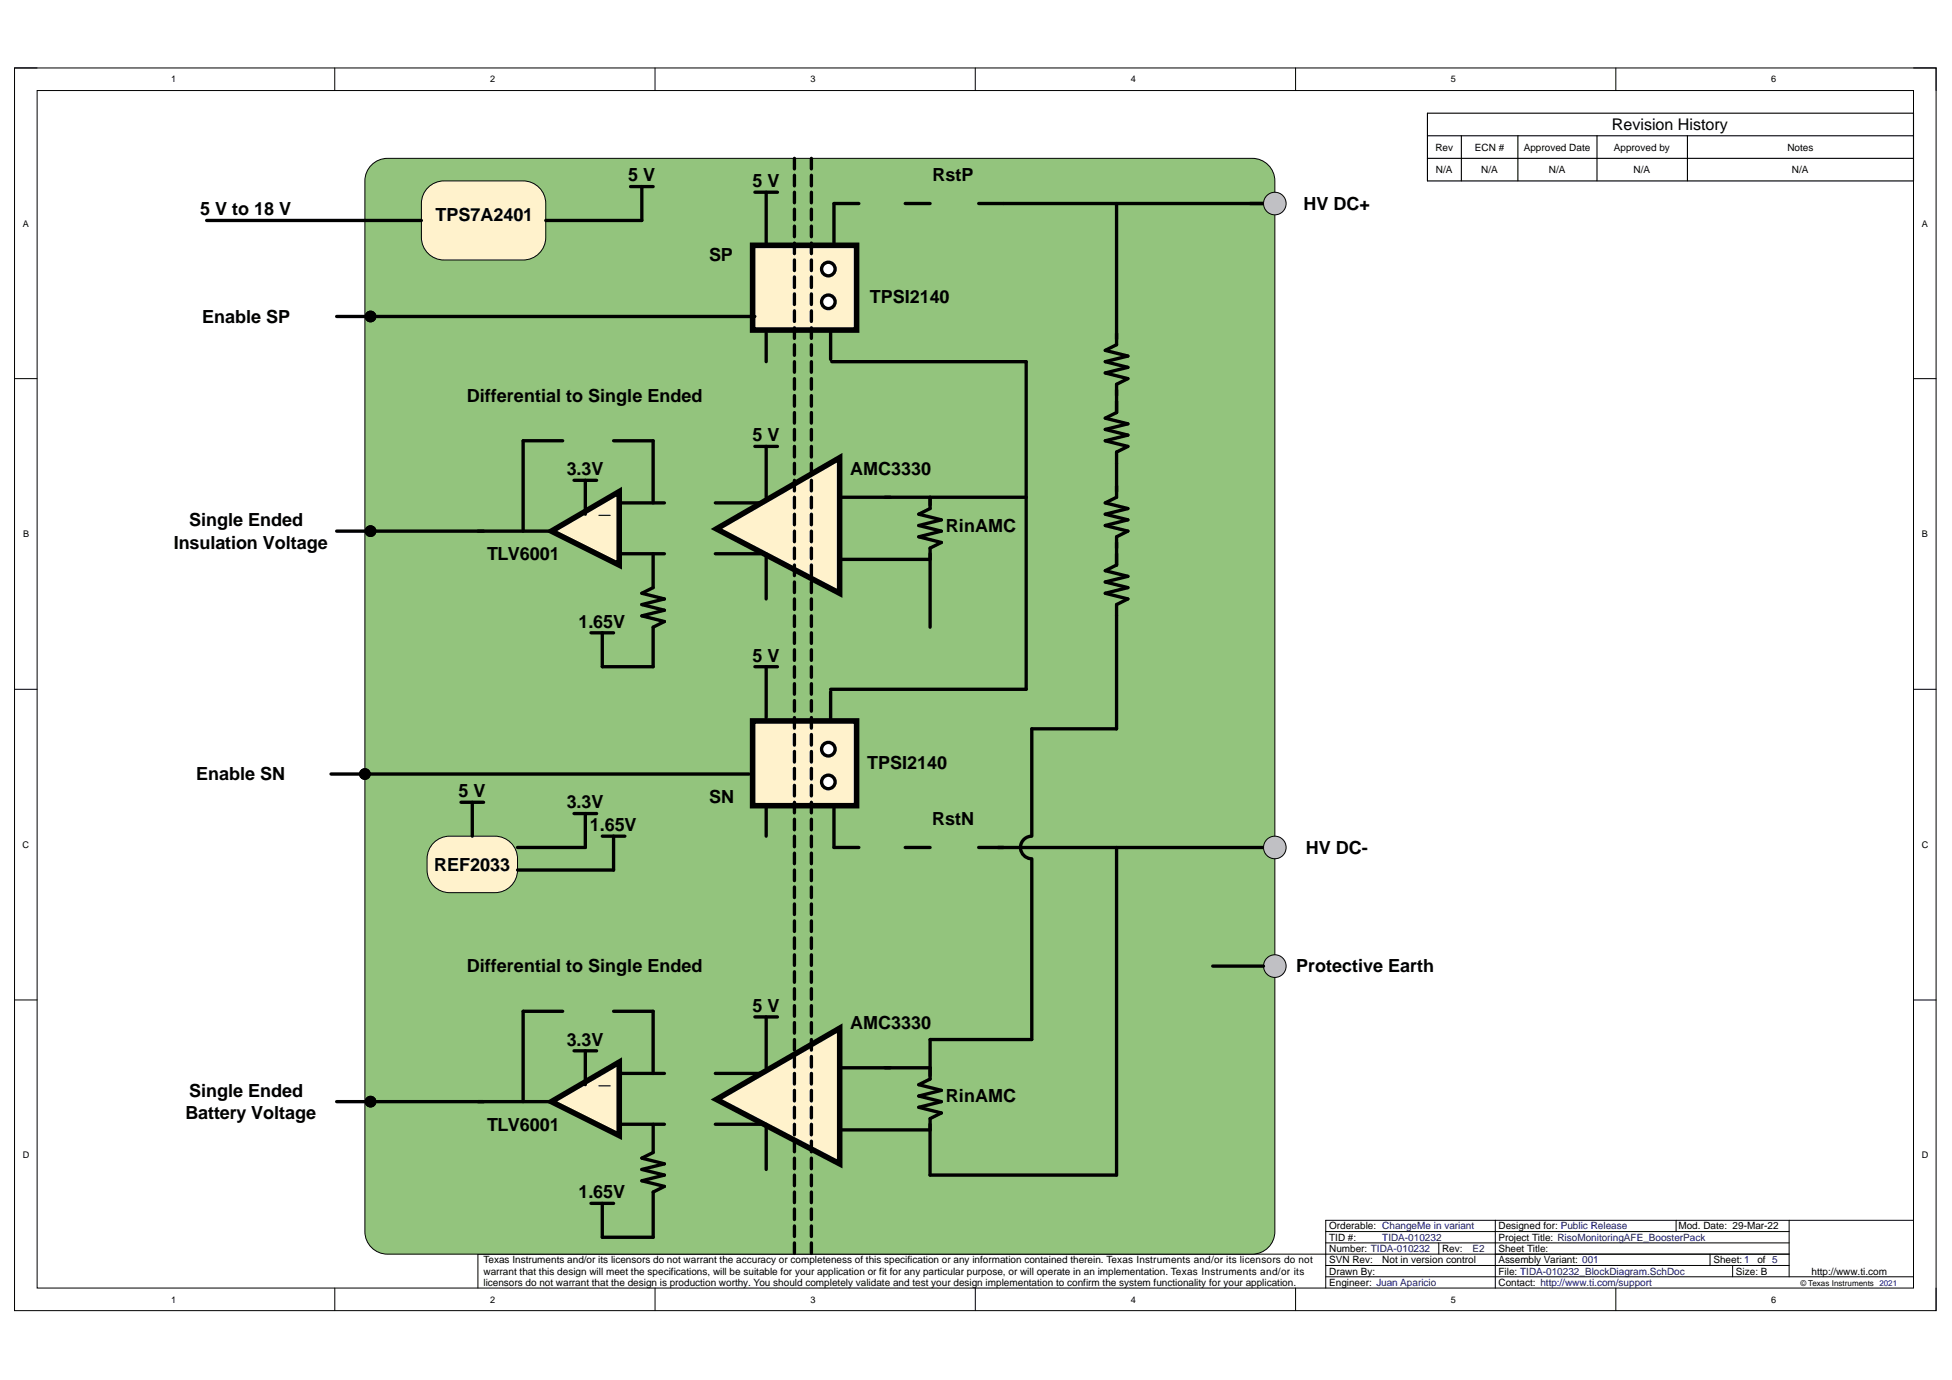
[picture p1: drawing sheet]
<svg xmlns="http://www.w3.org/2000/svg" width="297mm" height="210mm" viewBox="0 0 297 210" stroke-linecap="round" stroke-linejoin="round" font-family="sans-serif">
<path d="M2.2 10.3h292.4v189.1h-292.4z" fill="none" stroke="#000" stroke-width=".15"/>
<path d="M5.6 13.8h285.6v182.1h-285.6z" fill-rule="evenodd" fill="#fff"/>
<g fill="none" stroke="#000" stroke-width=".15">
<path d="M2.2 10.3h3.4M5.6 13.8h285.6v182.1h-285.6zM50.9 10.3v3.5M99.7 10.3v3.5M148.4 10.3v3.5M197.1 10.3v3.5M245.9 10.3v3.5M291.2 10.3h3.4v3.5M2.2 57.6h3.4M291.2 57.6h3.4M2.2 104.8h3.4M291.2 104.8h3.4"/>
<path d="M2.2 152.1h3.4M291.2 152.1h3.4M50.9 195.9v3.5M99.7 195.9v3.5M148.4 195.9v3.5M197.1 195.9v3.5M201.7 194.2h89.5M201.7 192.5h70.6M201.7 189h70.6M201.7 187.3h70.6M218.9 189v1.8M227.5 185.6v10.3"/>
<path d="M245.9 195.9v3.5M255.1 185.6v1.7M260.2 190.8v1.7M263.7 192.5v1.7M272.3 190.8h-199.6v5.1M272.3 185.6v8.6M291.2 185.6h-89.5v10.3M294.6 195.9v3.5"/>
</g>
<path d="M217.2 17.2h74v10.3h-74zM217.2 20.7h74M217.2 24.1h74M222.4 20.7v6.8M231 20.7v6.8M243 20.7v6.8M256.8 20.7v6.8" fill="none" stroke="#000" stroke-width=".17"/>
<path d="M56.5 25.1a3.4 3.4 0 0 1 2.5-1h131.6a3.4 3.4 0 0 1 3.4 3.4v159.8a3.4 3.4 0 0 1-3.4 3.5h-131.6a3.4 3.4 0 0 1-3.5-3.5v-159.8a3.4 3.4 0 0 1 1-2.4z" fill="#93c47d"/>
<path d="M56.5 25.1a3.4 3.4 0 0 1 2.5-1h131.6a3.4 3.4 0 0 1 3.4 3.4v159.8a3.4 3.4 0 0 1-3.4 3.5h-131.6a3.4 3.4 0 0 1-3.5-3.5v-159.8a3.4 3.4 0 0 1 1-2.4z" fill="none" stroke="#000" stroke-width=".15"/>
<path d="M83.9 80.8l10.3-6v11.1z" fill="#fff2cc"/>
<path d="M83.9 80.8l10.3-6v11.1z" fill="none" stroke="#000" stroke-width=".85"/>
<path d="M65.1 28.5a3.4 3.4 0 0 1 2.5-1h12a3.4 3.4 0 0 1 3.4 3.5v5.1a3.4 3.4 0 0 1-3.4 3.4h-12a3.4 3.4 0 0 1-3.5-3.4v-5.1a3.4 3.4 0 0 1 1-2.5z" fill="#fff2cc"/>
<path d="M65.1 28.5a3.4 3.4 0 0 1 2.5-1h12a3.4 3.4 0 0 1 3.4 3.5v5.1a3.4 3.4 0 0 1-3.4 3.4h-12a3.4 3.4 0 0 1-3.5-3.4v-5.1a3.4 3.4 0 0 1 1-2.5z" fill="none" stroke="#000" stroke-width=".15"/>
<path d="M66 128.2a3.4 3.4 0 0 1 2.4-1h6.9a3.4 3.4 0 0 1 3.5 3.4 5.1 5.1 0 0 1-.6 3.7 3.4 3.4 0 0 1-2.9 1.5h-6.9a3.4 3.4 0 0 1-3.4-3.5 5.1 5.1 0 0 1 .6-3.6z" fill="#fff2cc"/>
<path d="M66 128.2a3.4 3.4 0 0 1 2.4-1h6.9a3.4 3.4 0 0 1 3.5 3.4 5.1 5.1 0 0 1-.6 3.7 3.4 3.4 0 0 1-2.9 1.5h-6.9a3.4 3.4 0 0 1-3.4-3.5 5.1 5.1 0 0 1 .6-3.6z" fill="none" stroke="#000" stroke-width=".15"/>
<path d="M31.4 33.5h32.7M123.5 75.6h12" fill="none" stroke="#000" stroke-width=".51"/>
<path d="M109 80.4l18.8-10.8v20.6z" fill="#fff2cc"/>
<g fill="none" stroke="#000" stroke-width=".85">
<path d="M109 80.4l18.8-10.8v20.6z"/>
<circle cx="56.4" cy="80.8" r=".47"/>
</g>
<path d="M130.7 31h-3.8v6M137.7 31h3.8M148.9 31h45.1M156.2 55v49.8M134.7 75.6h21.5M141.5 75.6v1.2M51.2 80.8h22.4M127.8 85.1h13.7M141.5 84.2v11.2" fill="none" stroke="#000" stroke-width=".51"/>
<circle cx="194" cy="31" r="1.72" fill="#c0c0c0"/>
<circle cx="194" cy="31" r="1.72" fill="none" stroke="#000" stroke-width=".15"/>
<path d="M169.9 31v20.6M126.4 50.5v4.2M126.6 55h29.6M72.7 80.8h11.2" fill="none" stroke="#000" stroke-width=".51"/>
<path d="M91.1 78.4h1.8" fill="none" stroke="#000" stroke-width=".17"/>
<path d="M114.5 37.3h15.9v12.9h-15.9z" fill-rule="evenodd" fill="#fff2cc"/>
<path d="M114.5 37.3h15.9v12.9h-15.9z" fill="none" stroke="#000" stroke-width=".85"/>
<circle cx="126.1" cy="45.9" r="1.03" fill="#fff"/>
<circle cx="126.1" cy="45.9" r="1.03" fill="none" stroke="#000" stroke-width=".51"/>
<circle cx="126.1" cy="40.9" r="1.03" fill="#c0c0c0"/>
<circle cx="126.1" cy="40.9" r="1.03" fill="none" stroke="#000" stroke-width=".15"/>
<circle cx="126.1" cy="40.9" r="1.03" fill="#fff"/>
<g fill="none" stroke="#000" stroke-width=".51">
<path d="M126.4 104.8h29.8M126.9 122.9v6h3.8M137.7 128.9h3.8M148.9 128.9h45.1"/>
<circle cx="126.1" cy="40.9" r="1.03"/>
</g>
<circle cx="194" cy="128.9" r="1.72" fill="#c0c0c0"/>
<circle cx="194" cy="128.9" r="1.72" fill="none" stroke="#000" stroke-width=".15"/>
<path d="M126.4 105.2v4.1" fill="none" stroke="#000" stroke-width=".51"/>
<path d="M114.5 109.7h15.9v12.8h-15.9z" fill-rule="evenodd" fill="#fff2cc"/>
<path d="M114.5 109.7h15.9v12.8h-15.9z" fill="none" stroke="#000" stroke-width=".85"/>
<circle cx="126.1" cy="114" r="1.03" fill="#fff"/>
<circle cx="126.1" cy="114" r="1.03" fill="none" stroke="#000" stroke-width=".51"/>
<circle cx="126.1" cy="118.9" r="1.03" fill="#c0c0c0"/>
<circle cx="126.1" cy="118.9" r="1.03" fill="none" stroke="#000" stroke-width=".15"/>
<circle cx="126.1" cy="118.9" r="1.03" fill="#fff"/>
<g fill="none" stroke="#000" stroke-width=".51">
<path d="M96 28.4h3.4M97.7 28.4v5.1h-14.6M114.9 29.2h3.4M116.6 29.2v7.8M116.6 50.7v4.3M114.9 67.9h3.4M116.6 67.9v7.7M116.6 84.2v6.9M114.9 101.4h3.4M116.6 101.4v7.7M116.6 122.9v4.3"/>
<circle cx="126.1" cy="118.9" r="1.03"/>
</g>
<path d="M83.9 167.6l10.3-6v11.1z" fill="#fff2cc"/>
<path d="M83.9 167.6l10.3-6v11.1z" fill="none" stroke="#000" stroke-width=".85"/>
<path d="M94.2 163.3h6.9M123.5 162.4h12" fill="none" stroke="#000" stroke-width=".51"/>
<path d="M109 167.2l18.8-10.8v20.6z" fill="#fff2cc"/>
<g fill="none" stroke="#000" stroke-width=".85">
<path d="M109 167.2l18.8-10.8v20.6z"/>
<circle cx="56.4" cy="48.1" r=".47"/>
<circle cx="55.5" cy="117.7" r=".47"/>
<circle cx="55.5" cy="117.7" r=".46"/>
<circle cx="56.4" cy="167.6" r=".47"/>
</g>
<g fill="none" stroke="#000" stroke-width=".51">
<path d="M51.2 48.1h63.7M169.9 59.3v3.4M85.6 67h-6v13.8M87.4 73.1h3.4M89.1 73.1v5.1M93.4 67h6v9.5M94.2 76.5h6.9M108.9 76.5h6.8M169.9 70.5v4.3M89.9 96.3h3.5M94.2 84.2h6.9M99.4 84.2v5.2"/>
<path d="M99.4 95.4v6h-7.7v-5.1M108.9 84.2h6.8M169.9 82.5v3.4M169.9 93.7v17.2h-12.9v16.3M50.4 117.7h63.6M70.2 122h3.4M71.9 122v5.2M87.4 123.7h3.4M89.1 123.7v5.2h-10.3M91.7 127.2h3.4M93.4 127.2v5.1h-14.6M156.8 127.2a1.72 1.72 0 0 0-1.5 1.7 1.72 1.72 0 0 0 1.5 1.7"/>
<path d="M157 130.6v27.5h-15.5v5.5M169.9 128.9v49.8h-28.4v-7.7M85.6 153.8h-6v13.8M87.4 159.8h3.4M89.1 159.8v5.2M93.4 153.8h6v9.5M114.9 154.7h3.4M116.6 154.7v7.7M51.2 167.6h32.7M94.2 171h6.9M99.4 171v4.3M108.9 163.3h6.8"/>
<path d="M108.9 171h6.8M116.6 171v6.9M127.8 171.9h13.7M134.7 162.4h6.8M89.9 183h3.5M99.4 181.3v6.9h-7.7v-5.2"/>
</g>
<path d="M91.1 165.2h1.8" fill="none" stroke="#000" stroke-width=".17"/>
<circle cx="194" cy="146.9" r="1.72" fill="#c0c0c0"/>
<circle cx="194" cy="146.9" r="1.72" fill="none" stroke="#000" stroke-width=".15"/>
<g fill="none" stroke="#000" stroke-width=".51">
<path d="M120.9 24.1v1.6M120.9 26.7v1.6M120.9 29.2v1.6M120.9 31.8v1.6M120.9 34.4v1.6M120.9 37v1.6M120.9 39.5v1.7M123.5 24.1v1.6M123.5 26.7v1.6M123.5 29.2v1.6M123.5 31.8v1.6M123.5 34.4v1.6"/>
<path d="M123.5 37v1.6M123.5 39.5v1.7M120.9 42.1v1.6M120.9 44.7v1.6M120.9 47.3v1.6M120.9 49.9v1.6M120.9 52.4v1.6M120.9 55v1.6M120.9 57.6v1.6M123.5 42.1v1.6M123.5 44.7v1.6M123.5 47.3v1.6"/>
<path d="M123.5 49.9v1.6M123.5 52.4v1.6M123.5 55v1.6M123.5 57.6v1.6M169.9 50.7v1.7l-1.7 .9 3.4 .9-3.4 .8 3.4 .9-3.4 .8 3.4 .9-1.7 .9v1.7M120.9 60.2v1.6M120.9 62.7v1.7M120.9 65.3v1.6M120.9 67.9v1.6M120.9 70.5v1.6M120.9 73.1v1.6M120.9 75.6v1.6"/>
<path d="M120.9 78.2v1.6M123.5 60.2v1.6M123.5 62.7v1.7M123.5 65.3v1.6M123.5 67.9v1.6M123.5 70.5v1.6M123.5 73.1v1.6M123.5 75.6v1.6M123.5 78.2v1.6M141.5 75.6v1.8l-1.7 .8 3.5 .9-3.5 .8 3.5 .9-3.5 .8 3.5 .9-1.8 .9v1.7M169.9 61v1.7l-1.7 .9 3.4 .9-3.4 .8 3.4 .9-3.4 .8 3.4 .9-1.7 .9v1.7M169.9 73.9v1.7l-1.7 .9 3.4 .9-3.4 .8 3.4 .9-3.4 .8 3.4 .9-1.7 .8v1.8"/>
<path d="M99.4 89.4l-1.7 .8 3.4 .9-3.4 .9 3.4 .8-3.4 .9 3.4 .8-1.7 .9M120.9 80.8v1.6M120.9 83.4v1.6M120.9 85.9v1.7M120.9 88.5v1.6M120.9 91.1v1.6M120.9 93.7v1.6M120.9 96.3v1.6M120.9 98.8v1.6M123.5 80.8v1.6M123.5 83.4v1.6M123.5 85.9v1.7"/>
<path d="M123.5 88.5v1.6M123.5 91.1v1.6M123.5 93.7v1.6M123.5 96.3v1.6M123.5 98.8v1.6M169.9 84.2v1.7l-1.7 .9 3.4 .9-3.4 .8 3.4 .9-3.4 .8 3.4 .9-1.7 .9v1.7M120.9 101.4v1.6M120.9 104v1.6M120.9 106.6v1.6M120.9 109.1v1.7M120.9 111.7v1.6M120.9 114.3v1.6"/>
<path d="M120.9 116.9v1.6M120.9 119.4v1.7M123.5 101.4v1.6M123.5 104v1.6M123.5 106.6v1.6M123.5 109.1v1.7M123.5 111.7v1.6M123.5 114.3v1.6M123.5 116.9v1.6M123.5 119.4v1.7M120.9 122v1.6M120.9 124.6v1.6"/>
<path d="M120.9 127.2v1.6M120.9 129.8v1.6M120.9 132.3v1.6M120.9 134.9v1.6M120.9 137.5v1.6M123.5 122v1.6M123.5 124.6v1.6M123.5 127.2v1.6M123.5 129.8v1.6M123.5 132.3v1.6M123.5 134.9v1.6M123.5 137.5v1.6"/>
<path d="M120.9 140.1v1.6M120.9 142.7v1.6M120.9 145.2v1.6M120.9 147.8v1.6M120.9 150.4v1.6M120.9 153v1.6M120.9 155.5v1.7M120.9 158.1v1.6M123.5 140.1v1.6M123.5 142.7v1.6M123.5 145.2v1.6M123.5 147.8v1.6"/>
<path d="M123.5 150.4v1.6M123.5 153v1.6M123.5 155.5v1.7M123.5 158.1v1.6M184.5 146.9h7.8M99.4 175.3l-1.7 .9 3.4 .8-3.4 .9 3.4 .8-3.4 .9 3.4 .9-1.7 .8M120.9 160.7v1.6M120.9 163.3v1.6M120.9 165.8v1.7M120.9 168.4v1.6M120.9 171v1.6M120.9 173.6v1.6"/>
<path d="M120.9 176.2v1.6M120.9 178.7v1.7M123.5 160.7v1.6M123.5 163.3v1.6M123.5 165.8v1.7M123.5 168.4v1.6M123.5 171v1.6M123.5 173.6v1.6M123.5 176.2v1.6M123.5 178.7v1.7M141.5 162.4v1.7l-1.7 .9 3.5 .8-3.5 .9 3.5 .9-3.5 .8 3.5 .9-1.8 .8v1.8M120.9 181.3v1.6"/>
<path d="M120.9 183.9v1.6M120.9 186.5v1.6M120.9 189v1.7M123.5 181.3v1.6M123.5 183.9v1.6M123.5 186.5v1.6M123.5 189v1.7"/>
</g>
<g font-size="2.7">
<text x="95.6" y="27.6">5 V</text>
<text x="114.5" y="28.5">5 V</text>
<text x="141.9" y="27.6">RstP</text>
<text x="30.5" y="32.8">5 V to 18 V</text>
<text x="66.3" y="33.6">TPS7A2401</text>
<text x="198.4" y="31.9">HV DC+</text>
<text x="107.9" y="39.7">SP</text>
<text x="132.4" y="46.2">TPSI2140</text>
<text x="30.8" y="49.1">Enable SP</text>
<text x="71" y="61.1">Differential to Single Ended</text>
<text x="114.5" y="67.1">5 V</text>
<text x="86.2" y="72.3">3.3V</text>
<text x="129.4" y="72.3">AMC3330</text>
<text x="26.4" y="83.5">Insulation Voltage</text>
<text x="28.8" y="80">Single Ended</text>
<text x="144" y="80.9">RinAMC</text>
<text x="74.1" y="85.2">TLV6001</text>
<text x="88" y="95.5">1.65V</text>
<text x="114.5" y="100.6">5 V</text>
<text x="29.9" y="118.7">Enable SN</text>
<text x="132" y="117">TPSI2140</text>
<text x="69.8" y="121.3">5 V</text>
<text x="86.2" y="123">3.3V</text>
<text x="107.9" y="122.1">SN</text>
<text x="141.8" y="125.5">RstN</text>
<text x="89.7" y="126.4">1.65V</text>
<text x="198.7" y="129.9">HV DC-</text>
<text x="66.1" y="132.4">REF2033</text>
<text x="71" y="147.9">Differential to Single Ended</text>
<text x="197.2" y="147.9">Protective Earth</text>
<text x="114.5" y="153.9">5 V</text>
<text x="86.2" y="159.1">3.3V</text>
<text x="129.4" y="156.5">AMC3330</text>
<text x="28.8" y="166.8">Single Ended</text>
<text x="144" y="167.6">RinAMC</text>
<text x="28.2" y="170.2">Battery Voltage</text>
<text x="74.1" y="172">TLV6001</text>
<text x="88" y="182.3">1.65V</text>
</g>
<text font-size="2.5" x="245.3" y="19.8">Revision History</text>
<g font-size="1.5">
<text x="218.4" y="22.9">Rev</text>
<text x="224.4" y="22.9">ECN #</text>
<text x="231.9" y="22.9">Approved Date</text>
<text x="245.6" y="22.9">Approved by</text>
<text x="272" y="22.9">Notes</text>
<text x="218.5" y="26.3">N/A</text>
<text x="225.4" y="26.3">N/A</text>
<text x="235.7" y="26.3">N/A</text>
<text x="248.6" y="26.3">N/A</text>
<text x="272.7" y="26.3">N/A</text>
<text x="202.3" y="190.4">Number: TIDA-010232</text>
<text x="202.3" y="188.7">TID #:</text>
<text x="202.3" y="187">Orderable: ChangeMe in variant</text>
<text x="219.4" y="190.4">Rev:</text>
<text x="228" y="190.4">Sheet Title:</text>
<text x="228" y="188.7">Project Title: RisoMonitoringAFE_BoosterPack</text>
<text x="228" y="187">Designed for: Public Release</text>
<text x="255.4" y="187">Mod. Date: 29-Mar-22</text>
<text x="73.6" y="192.2">Texas Instruments and/or its licensors do not warrant the accuracy or completeness of this specification or any information contained therein. Texas Instruments and/or its licensors do not</text>
<text x="73.6" y="193.9">warrant that this design will meet the specifications, will be suitable for your application or fit for any particular purpose, or will operate in an implementation. Texas Instruments and/or its</text>
<text x="73.6" y="195.6">licensors do not warrant that the design is production worthy. You should completely validate and test your design implementation to confirm the system functionality for your application.</text>
<text x="202.3" y="193.9">Drawn By:</text>
<text x="202.3" y="195.6">Engineer: Juan Aparicio</text>
<text x="202.3" y="192.2">SVN Rev:</text>
<text x="210.3" y="192.2">Not in version control</text>
<text x="228" y="193.9">File: TIDA-010232_BlockDiagram.SchDoc</text>
<text x="228" y="195.6">Contact: http://www.ti.com/support</text>
<text x="228" y="192.2">Assembly Variant: 001</text>
<text x="260.7" y="192.2">Sheet: 1</text>
<text x="264.2" y="193.9">Size: B</text>
<text x="267.4" y="192.2">of 5</text>
<text x="275.7" y="193.9">http://www.ti.com</text>
</g>
<g font-size="1.5" fill="#000080">
<text x="210.3" y="188.7">TIDA-010232</text>
<text x="224.1" y="190.4">E2</text>
</g>
<g font-size="1.4">
<text x="26.1" y="12.5">1</text>
<text x="74.6" y="12.5">2</text>
<text x="123.3" y="12.5">3</text>
<text x="172.1" y="12.5">4</text>
<text x="220.8" y="12.5">5</text>
<text x="269.5" y="12.5">6</text>
<text x="3.5" y="34.5">A</text>
<text x="292.4" y="34.5">A</text>
<text x="3.5" y="81.7">B</text>
<text x="292.5" y="81.7">B</text>
<text x="3.4" y="129">C</text>
<text x="292.4" y="129">C</text>
<text x="3.5" y="176.2">D</text>
<text x="292.4" y="176.2">D</text>
<text x="26.1" y="198.1">1</text>
<text x="74.6" y="198.1">2</text>
<text x="123.3" y="198.1">3</text>
<text x="172.1" y="198.1">4</text>
<text x="220.8" y="198.1">5</text>
<text x="269.5" y="198.1">6</text>
</g>
<text font-size="1.2" x="274" y="195.7">© Texas Instruments 2021</text>
</svg>
